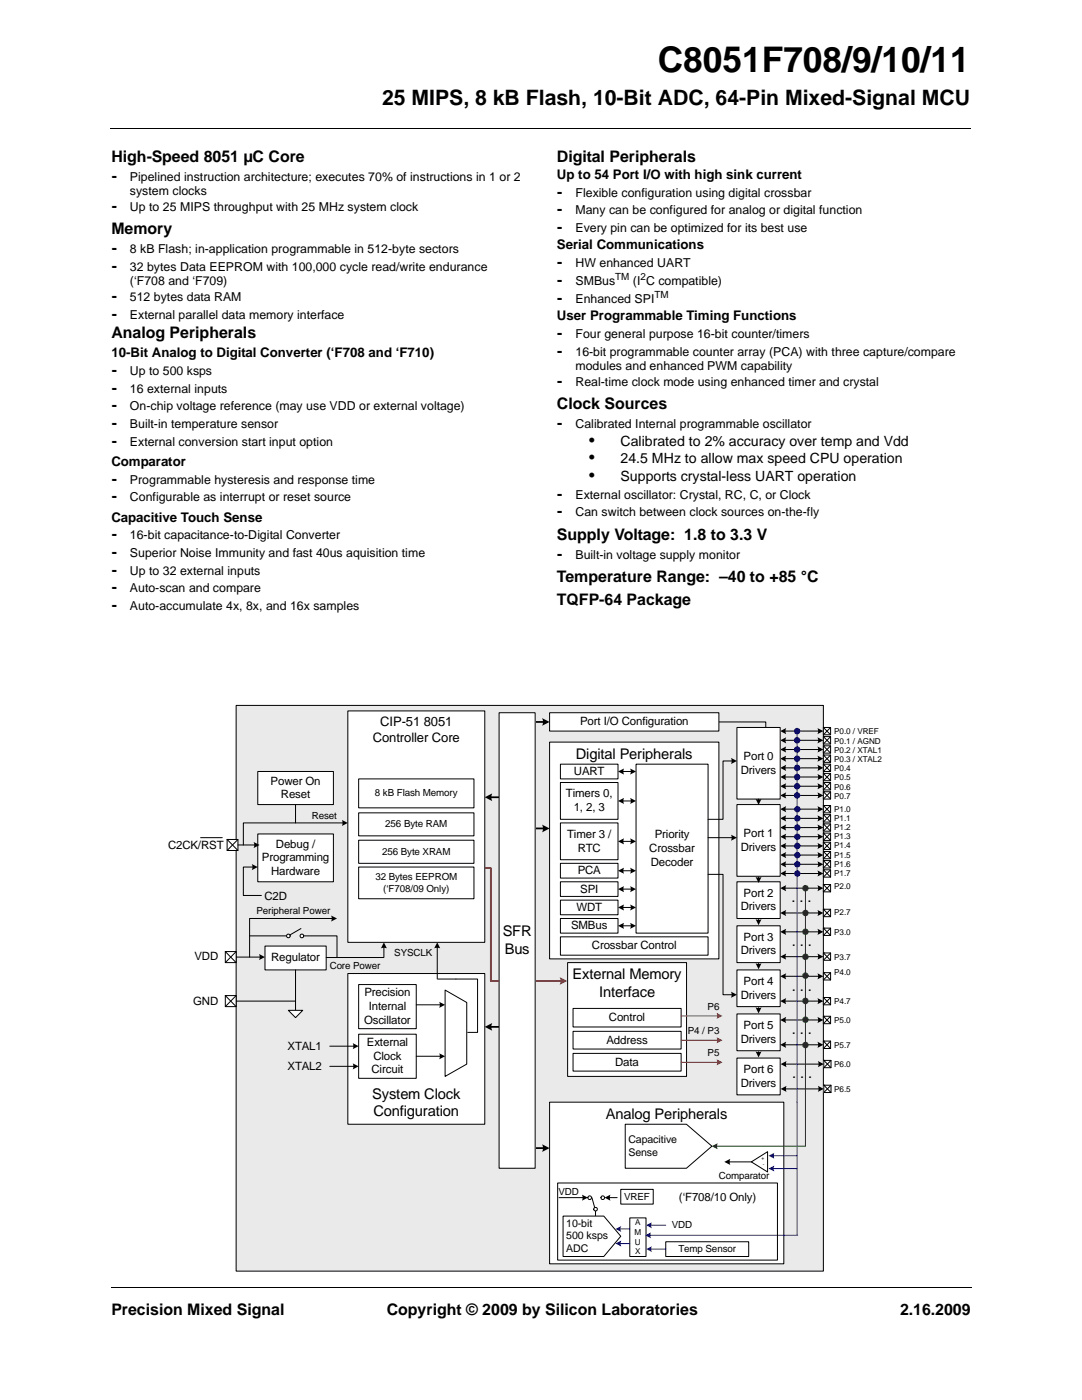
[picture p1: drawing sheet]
<svg xmlns="http://www.w3.org/2000/svg" width="216mm" height="279mm" viewBox="0 0 216 279" stroke-linecap="round" stroke-linejoin="round" font-family="sans-serif">
<path d="M22.1 25.7h171.7M22.1 256.9h171.7" fill="none" stroke="#000" stroke-width=".2"/>
<g fill="#fff">
<path d="M22.2 135.3h171.5v119.7h-171.5z"/>
<path d="M22.5 12.1h27.8v13.3h-27.8z"/>
<path d="M22.3 139.1h171.3v115.9h-171.3z"/>
<path d="M31.6 140.4h153.2v113.7h-153.2z"/>
</g>
<path d="M47.1 140.8h117.2v112.9h-117.2z" fill="#eaeaea"/>
<path d="M47.1 140.8h117.2v112.9h-117.2z" fill="none" stroke="#000" stroke-width=".2"/>
<path d="M69.4 194.3h27.3v30.1h-27.3z" fill="#fff"/>
<path d="M69.4 194.3h27.3v30.1h-27.3z" fill="none" stroke="#000" stroke-width=".2"/>
<path d="M51.4 166.4h15.1v9.6h-15.1z" fill="#fff"/>
<path d="M51.4 166.4h15.1v9.6h-15.1z" fill="none" stroke="#000" stroke-width=".2"/>
<path d="M109.7 148.1h33.7v43.3h-33.7z" fill="#fff"/>
<path d="M109.7 148.1h33.7v43.3h-33.7z" fill="none" stroke="#000" stroke-width=".2"/>
<path d="M111.8 152.5h11.5v2.9h-11.5z" fill="#fff"/>
<path d="M111.8 152.5h11.5v2.9h-11.5z" fill="none" stroke="#000" stroke-width=".2"/>
<path d="M111.8 156.2h11.5v7.3h-11.5z" fill="#fff"/>
<path d="M111.8 156.2h11.5v7.3h-11.5z" fill="none" stroke="#000" stroke-width=".2"/>
<path d="M111.8 183.3h11.5v2.9h-11.5z" fill="#fff"/>
<path d="M111.8 183.3h11.5v2.9h-11.5z" fill="none" stroke="#000" stroke-width=".2"/>
<path d="M126.9 152.5h14.4v33.7h-14.4z" fill="#fff"/>
<path d="M126.9 152.5h14.4v33.7h-14.4z" fill="none" stroke="#000" stroke-width=".2"/>
<path d="M111.8 187h29.5v3.6h-29.5z" fill="#fff"/>
<path d="M124.2 154h1.8M124.2 159.9h1.8M143.4 144.1h9.4v7.1M111.8 187h29.5v3.6h-29.5zM124.2 181.1h1.8M124.2 184.8h1.8" fill="none" stroke="#000" stroke-width=".2"/>
<g fill="#000">
<path d="M123.3 154l1.2-.6-.1 .4 .1 .8z" fill-rule="evenodd"/>
<path d="M123.3 159.9l1.2-.7-.1 .8 .1 .4z" fill-rule="evenodd"/>
<path d="M125.7 153.4l1.2 .6-1.2 .6 .2-.8z" fill-rule="evenodd"/>
<path d="M125.7 159.2l1.2 .7-1.2 .5 .2-.4z" fill-rule="evenodd"/>
<path d="M152.2 150.9l.8 .2 .4-.2-.6 1.2z" fill-rule="evenodd"/>
<path d="M123.3 181.1l1.2-.6-.1 .5 .1 .7z" fill-rule="evenodd"/>
<path d="M123.3 184.8l1.2-.6-.1 .4 .1 .8z" fill-rule="evenodd"/>
<path d="M125.7 180.5l1.2 .6-1.2 .6 .2-.7z" fill-rule="evenodd"/>
<path d="M125.7 184.2l1.2 .6-1.2 .6 .2-.8z" fill-rule="evenodd"/>
</g>
<path d="M109.7 142.2h33.7v3.7h-33.7z" fill="#fff"/>
<path d="M109.7 142.2h33.7v3.7h-33.7z" fill="none" stroke="#000" stroke-width=".2"/>
<path d="M97.9 159.1h1.6M106.8 144.1h1.7M106.8 165.3h1.7M106.8 229.1h1.7" fill="none" stroke="#000" stroke-width=".35"/>
<g fill="#000">
<path d="M96.7 159.1l1.5-.8-.2 .8 .2 .8z" fill-rule="evenodd"/>
<path d="M108.2 143.3l1.5 .8-1.5 .7 .1-.7z" fill-rule="evenodd"/>
<path d="M108.2 164.6l1.5 .7-1.5 .8 .1-.8z" fill-rule="evenodd"/>
<path d="M108.2 228.4l1.5 .7-1.5 .8 .1-.8z" fill-rule="evenodd"/>
</g>
<path d="M71.6 206.4h11.5v8.8h-11.5z" fill="#fff"/>
<path d="M71.6 206.4h11.5v8.8h-11.5z" fill="none" stroke="#000" stroke-width=".2"/>
<path d="M71.6 196.5h11.5v8.8h-11.5z" fill="#fff"/>
<path d="M71.6 196.5h11.5v8.8h-11.5z" fill="none" stroke="#000" stroke-width=".2"/>
<path d="M88.8 197.6l4.3 2.5v12.3l-4.3 2.4z" fill-rule="evenodd" fill="#fff"/>
<path d="M88.8 197.6l4.3 2.5v12.3l-4.3 2.4zM65.8 212.8h4.9M83.1 210.8h4.8" fill="none" stroke="#000" stroke-width=".2"/>
<g fill="#000">
<path d="M70.4 212.2l1.2 .6-1.2 .6 .1-.4z" fill-rule="evenodd"/>
<path d="M87.6 210.2l1.2 .6-1.2 .6 .2-.4z" fill-rule="evenodd"/>
<path d="M96.7 204.9l1.5-.7-.2 .7 .2 .8z" fill-rule="evenodd"/>
</g>
<path d="M97.9 204.9h1.6" fill="none" stroke="#000" stroke-width=".35"/>
<path d="M51.4 154h15.1v6.6h-15.1z" fill="#fff"/>
<path d="M51.4 154h15.1v6.6h-15.1zM50.5 173h-1.9v5.7h3.6M59 160.6v3.6M68.5 164.2h-19.9v4.4" fill="none" stroke="#000" stroke-width=".2"/>
<g fill="#000">
<path d="M50.2 172.4l1.2 .6-1.2 .7 .2-.5z" fill-rule="evenodd"/>
<path d="M68.2 163.6l1.2 .6-1.2 .6 .2-.7z" fill-rule="evenodd"/>
</g>
<path d="M45.3 167.5h2.2v2.2h-2.2z" fill="#fff"/>
<path d="M45.3 167.5h2.2v2.2h-2.2zM45.3 167.5h.1M45.3 167.5l2.2 2.2M47.5 167.5l-2.2 2.2M47.5 168.6h3.4M87.2 189v6.4M91 195.4h4.3v10.6h-2M65.8 208.8h4.9M83.1 200.5h4.8" fill="none" stroke="#000" stroke-width=".2"/>
<g fill="#000">
<path d="M50.6 168l1.2 .6-1.2 .6 .1-.4z" fill-rule="evenodd"/>
<path d="M87.2 188.1l.6 1.2-.7-.2-.5 .2z" fill-rule="evenodd"/>
<path d="M70.4 208.2l1.2 .6-1.2 .6 .1-.4z" fill-rule="evenodd"/>
<path d="M87.6 199.9l1.2 .6-1.2 .6 .2-.7z" fill-rule="evenodd"/>
</g>
<path d="M52.9 188.8h12.2v4.8h-12.2z" fill="#fff"/>
<path d="M47.1 199.8h11.9v1.8M52.9 188.8h12.2v4.8h-12.2z" fill="none" stroke="#000" stroke-width=".2"/>
<path d="M57.5 201.6h2.9l-1.4 1.5z" fill="#fff"/>
<path d="M47.1 191h4.9M57.5 201.6h2.9l-1.4 1.5z" fill="none" stroke="#000" stroke-width=".2"/>
<path d="M51.7 190.4l1.2 .6-1.2 .6 .1-.4z" fill-rule="evenodd" fill="#000"/>
<path d="M45 189.9h2.1v2.2h-2.1z" fill="#fff"/>
<path d="M45 189.9h2.1v2.2h-2.1zM45 189.9h.1M45 189.9l2.1 2.2M47.1 189.9l-2.1 2.2" fill="none" stroke="#000" stroke-width=".2"/>
<path d="M45 198.7h2.1v2.2h-2.1z" fill="#fff"/>
<path d="M45 198.7h2.1v2.2h-2.1zM45 198.7h.1M45 198.7l2.1 2.2M47.1 198.7l-2.1 2.2M60 185.3l-2.5 1.5h-7.7M66.3 183.3h-16.5v7.7" fill="none" stroke="#000" stroke-width=".2"/>
<path d="M66.1 182.7l1.1 .6-1.1 .6 .1-.7z" fill-rule="evenodd" fill="#000"/>
<circle cx="57.5" cy="186.8" r=".36" fill="#fff"/>
<g fill="none" stroke="#000" stroke-width=".2">
<path d="M60.3 186.8h6.9v4.3h-2.1"/>
<circle cx="57.5" cy="186.8" r=".36"/>
</g>
<circle cx="60.2" cy="186.8" r=".36" fill="#fff"/>
<g fill="none" stroke="#000" stroke-width=".2">
<path d="M59 193.6v6.2M76.6 189v2.1h-9.4M87.4 195.4h3.6"/>
<circle cx="60.2" cy="186.8" r=".36"/>
</g>
<path d="M76.6 188.1l.6 1.2-.7-.2-.5 .2z" fill-rule="evenodd" fill="#000"/>
<path d="M109.7 220h46.7v32.2h-46.7z" fill="#fff"/>
<path d="M109.7 220h46.7v32.2h-46.7z" fill="none" stroke="#000" stroke-width=".2"/>
<path d="M112.4 242.7h8.1l3.4 4-3.4 4.1h-8.1z" fill-rule="evenodd" fill="#fff"/>
<path d="M112.4 242.7h8.1l3.4 4-3.4 4.1h-8.1z" fill="none" stroke="#000" stroke-width=".2"/>
<path d="M125.7 243.1h3.2v7.7h-3.2z" fill="#fff"/>
<path d="M125.7 243.1h3.2v7.7h-3.2z" fill="none" stroke="#000" stroke-width=".2"/>
<path d="M132.8 247.8h16.6v3h-16.6z" fill="#fff"/>
<path d="M132.8 247.8h16.6v3h-16.6z" fill="none" stroke="#000" stroke-width=".2"/>
<path d="M141.3 233.2h14.4v3.3h-14.4z" fill="#fff"/>
<path d="M149.9 231.9l3.3-2.1v4.1z" fill="#fff"/>
<path d="M149.9 231.9l3.3-2.1v4.1z" fill="none" stroke="#000" stroke-width=".2"/>
<path d="M129.8 249.3h3" fill="none" stroke="#00f" stroke-width=".2"/>
<path d="M128.9 249.3l1.2-.6-.1 .7 .1 .5z" fill-rule="evenodd" fill="#00f"/>
<path d="M118.1 239l.7 2.6v1M121.5 239h1.6" fill="none" stroke="#000" stroke-width=".2"/>
<path d="M120.6 239l1.2-.6-.1 .8 .1 .4z" fill-rule="evenodd" fill="#000"/>
<circle cx="117.7" cy="239" r=".36" fill="#fff"/>
<circle cx="117.7" cy="239" r=".36" fill="none" stroke="#000" stroke-width=".2"/>
<circle cx="120.3" cy="239" r=".37" fill="#fff"/>
<circle cx="120.3" cy="239" r=".37" fill="none" stroke="#000" stroke-width=".2"/>
<circle cx="118.8" cy="241.3" r=".36" fill="#fff"/>
<g fill="none" stroke="#000" stroke-width=".2">
<path d="M111.5 239h4.9M145.4 231.9h4.5"/>
<circle cx="118.8" cy="241.3" r=".36"/>
</g>
<g fill="#000">
<path d="M116.1 238.4l1.2 .6-1.2 .6 .1-.4z" fill-rule="evenodd"/>
<path d="M144.5 231.9l1.2-.6-.1 .4 .1 .8z" fill-rule="evenodd"/>
</g>
<path d="M123.7 248.2h2" fill="none" stroke="#00f" stroke-width=".2"/>
<path d="M122.8 248.2l1.2-.6-.2 .4 .2 .8z" fill-rule="evenodd" fill="#00f"/>
<path d="M123.7 245.3h2" fill="none" stroke="#00f" stroke-width=".2"/>
<path d="M122.8 245.3l1.2-.6-.2 .4 .2 .8z" fill-rule="evenodd" fill="#00f"/>
<path d="M129.8 244.5h3" fill="none" stroke="#00f" stroke-width=".2"/>
<path d="M128.9 244.5l1.2-.6-.1 .8 .1 .4z" fill-rule="evenodd" fill="#00f"/>
<path d="M123.9 237.4h6.4v2.9h-6.4z" fill="#fff"/>
<path d="M123.9 237.4h6.4v2.9h-6.4z" fill="none" stroke="#000" stroke-width=".2"/>
<path d="M154.2 230.7h4.8" fill="none" stroke="#00f" stroke-width=".2"/>
<path d="M153.3 230.7l1.2-.6-.1 .4 .1 .8z" fill-rule="evenodd" fill="#00f"/>
<path d="M154.2 233.2h4.8" fill="none" stroke="#00f" stroke-width=".2"/>
<path d="M153.3 233.2l1.2-.6-.1 .8 .1 .4z" fill-rule="evenodd" fill="#00f"/>
<path d="M129.6 246.5h29.6" fill="none" stroke="#00f" stroke-width=".2"/>
<path d="M128.7 246.5l1.2-.6-.1 .5 .1 .7z" fill-rule="evenodd" fill="#00f"/>
<path d="M96.8 173.2h1.1v22.6h14.1" fill="none" stroke="#f00" stroke-width=".35"/>
<path d="M111.7 195l1.5 .8-1.5 .7 .2-.7z" fill-rule="evenodd" fill="#f00"/>
<path d="M113.3 192.1h23.7v22.7h-23.7z" fill="#fff"/>
<path d="M113.3 192.1h23.7v22.7h-23.7z" fill="none" stroke="#000" stroke-width=".2"/>
<path d="M114.3 201.3h21.6v3.7h-21.6z" fill="#fff"/>
<path d="M114.3 201.3h21.6v3.7h-21.6z" fill="none" stroke="#000" stroke-width=".2"/>
<path d="M114.3 205.8h21.6v3.6h-21.6z" fill="#fff"/>
<path d="M114.3 205.8h21.6v3.6h-21.6z" fill="none" stroke="#000" stroke-width=".2"/>
<path d="M114.3 210.2h21.6v3.6h-21.6z" fill="#fff"/>
<path d="M114.3 210.2h21.6v3.6h-21.6z" fill="none" stroke="#000" stroke-width=".2"/>
<path d="M135.9 202.8h7.4" fill="none" stroke="#f00" stroke-width=".2"/>
<path d="M143 202.1l1.2 .7-1.2 .5 .1-.7z" fill-rule="evenodd" fill="#f00"/>
<path d="M135.9 207.6h7.4" fill="none" stroke="#f00" stroke-width=".2"/>
<path d="M143 207l1.2 .6-1.2 .6 .1-.4z" fill-rule="evenodd" fill="#f00"/>
<path d="M135.9 212h7.4" fill="none" stroke="#f00" stroke-width=".2"/>
<path d="M143 211.4l1.2 .6-1.2 .6 .1-.7z" fill-rule="evenodd" fill="#f00"/>
<path d="M99.6 142.2h7.2v91h-7.2z" fill="#fff"/>
<path d="M99.6 142.2h7.2v91h-7.2z" fill="none" stroke="#000" stroke-width=".2"/>
<path d="M111.8 172.3h11.5v2.9h-11.5z" fill="#fff"/>
<path d="M111.8 172.3h11.5v2.9h-11.5z" fill="none" stroke="#000" stroke-width=".2"/>
<path d="M111.8 179.6h11.5v3h-11.5z" fill="#fff"/>
<path d="M111.8 179.6h11.5v3h-11.5z" fill="none" stroke="#000" stroke-width=".2"/>
<path d="M111.8 176h11.5v2.9h-11.5z" fill="#fff"/>
<path d="M111.8 176h11.5v2.9h-11.5z" fill="none" stroke="#000" stroke-width=".2"/>
<path d="M111.8 164.2h11.5v7.4h-11.5z" fill="#fff"/>
<path d="M111.8 164.2h11.5v7.4h-11.5zM124.2 177.4h1.8M124.2 173.8h1.8M124.2 167.9h1.8" fill="none" stroke="#000" stroke-width=".2"/>
<g fill="#000">
<path d="M123.3 177.4l1.2-.6-.1 .5 .1 .8z" fill-rule="evenodd"/>
<path d="M123.3 173.8l1.2-.6-.1 .4 .1 .8z" fill-rule="evenodd"/>
<path d="M123.3 167.9l1.2-.6-.1 .8 .1 .4z" fill-rule="evenodd"/>
<path d="M125.7 176.8l1.2 .6-1.2 .7 .2-.8z" fill-rule="evenodd"/>
<path d="M125.7 173.2l1.2 .6-1.2 .6 .2-.8z" fill-rule="evenodd"/>
<path d="M125.7 167.3l1.2 .6-1.2 .6 .2-.4z" fill-rule="evenodd"/>
</g>
<path d="M164.3 145.2h1.4v1.4h-1.4z" fill="#fff"/>
<path d="M164.3 145.2h1.4v1.4h-1.4zM164.3 145.2h.1M164.3 145.2l1.4 1.4M165.7 145.2l-1.4 1.4" fill="none" stroke="#000" stroke-width=".2"/>
<path d="M164.3 147h1.4v1.5h-1.4z" fill="#fff"/>
<path d="M164.3 147h1.4v1.5h-1.4zM164.3 147h.1M164.3 147l1.4 1.5M165.7 147l-1.4 1.5" fill="none" stroke="#000" stroke-width=".2"/>
<path d="M164.3 148.8h1.4v1.5h-1.4z" fill="#fff"/>
<path d="M164.3 148.8h1.4v1.5h-1.4zM164.3 148.8h.1M164.3 148.8l1.4 1.5M165.7 148.8l-1.4 1.5" fill="none" stroke="#000" stroke-width=".2"/>
<path d="M164.3 150.7h1.4v1.4h-1.4z" fill="#fff"/>
<path d="M164.3 150.7h1.4v1.4h-1.4zM164.3 150.7h.1M164.3 150.7l1.4 1.4M165.7 150.7l-1.4 1.4" fill="none" stroke="#000" stroke-width=".2"/>
<path d="M164.3 152.5h1.4v1.5h-1.4z" fill="#fff"/>
<path d="M164.3 152.5h1.4v1.5h-1.4zM164.3 152.5h.1M164.3 152.5l1.4 1.5M165.7 152.5l-1.4 1.5" fill="none" stroke="#000" stroke-width=".2"/>
<path d="M164.3 154.3h1.4v1.5h-1.4z" fill="#fff"/>
<path d="M164.3 154.3h1.4v1.5h-1.4zM164.3 154.3h.1M164.3 154.3l1.4 1.5M165.7 154.3l-1.4 1.5" fill="none" stroke="#000" stroke-width=".2"/>
<path d="M164.3 156.2h1.4v1.4h-1.4z" fill="#fff"/>
<path d="M164.3 156.2h1.4v1.4h-1.4zM164.3 156.2h.1M164.3 156.2l1.4 1.4M165.7 156.2l-1.4 1.4" fill="none" stroke="#000" stroke-width=".2"/>
<path d="M164.3 158h1.4v1.5h-1.4z" fill="#fff"/>
<path d="M164.3 158h1.4v1.5h-1.4zM164.3 158h.1M164.3 158l1.4 1.5M165.7 158l-1.4 1.5" fill="none" stroke="#000" stroke-width=".2"/>
<path d="M164.3 160.8h1.4v1.4h-1.4z" fill="#fff"/>
<path d="M164.3 160.8h1.4v1.4h-1.4zM164.3 160.8h.1M164.3 160.8l1.4 1.4M165.7 160.8l-1.4 1.4" fill="none" stroke="#000" stroke-width=".2"/>
<path d="M164.3 162.6h1.4v1.5h-1.4z" fill="#fff"/>
<path d="M164.3 162.6h1.4v1.5h-1.4zM164.3 162.6h.1M164.3 162.6l1.4 1.5M165.7 162.6l-1.4 1.5" fill="none" stroke="#000" stroke-width=".2"/>
<path d="M164.3 164.4h1.4v1.5h-1.4z" fill="#fff"/>
<path d="M164.3 164.4h1.4v1.5h-1.4zM164.3 164.4h.1M164.3 164.4l1.4 1.5M165.7 164.4l-1.4 1.5" fill="none" stroke="#000" stroke-width=".2"/>
<path d="M164.3 166.3h1.4v1.4h-1.4z" fill="#fff"/>
<path d="M164.3 166.3h1.4v1.4h-1.4zM164.3 166.3h.1M164.3 166.3l1.4 1.4M165.7 166.3l-1.4 1.4" fill="none" stroke="#000" stroke-width=".2"/>
<path d="M164.3 168.1h1.4v1.4h-1.4z" fill="#fff"/>
<path d="M164.3 168.1h1.4v1.4h-1.4zM164.3 168.1h.1M164.3 168.1l1.4 1.4M165.7 168.1l-1.4 1.4" fill="none" stroke="#000" stroke-width=".2"/>
<path d="M164.3 169.9h1.4v1.5h-1.4z" fill="#fff"/>
<path d="M164.3 169.9h1.4v1.5h-1.4zM164.3 169.9h.1M164.3 169.9l1.4 1.5M165.7 169.9l-1.4 1.5" fill="none" stroke="#000" stroke-width=".2"/>
<path d="M164.3 171.7h1.4v1.5h-1.4z" fill="#fff"/>
<path d="M164.3 171.7h1.4v1.5h-1.4zM164.3 171.7h.1M164.3 171.7l1.4 1.5M165.7 171.7l-1.4 1.5" fill="none" stroke="#000" stroke-width=".2"/>
<path d="M164.3 173.6h1.4v1.4h-1.4z" fill="#fff"/>
<g fill="none" stroke="#000" stroke-width=".2">
<path d="M156.6 145.9h6.8M156.6 147.7h6.8M156.6 149.6h6.8M156.6 151.4h6.8M156.6 153.2h6.8M156.6 155.1h6.8M156.6 156.9h6.8M156.6 158.8h6.8M156.6 161.5h6.8M156.6 163.3h6.8M156.6 165.2h6.8M156.6 167h6.8"/>
<path d="M156.6 168.8h6.8M156.6 170.6h6.8M156.6 172.5h6.8M156.6 174.3h6.8M164.3 173.6h1.4v1.4h-1.4zM164.3 173.6h.1M164.3 173.6l1.4 1.4M165.7 173.6l-1.4 1.4"/>
</g>
<g fill="#000">
<path d="M155.7 145.9l1.2-.6-.2 .5 .2 .7z" fill-rule="evenodd"/>
<path d="M155.7 147.7l1.2-.5-.2 .4 .2 .8z" fill-rule="evenodd"/>
<path d="M155.7 149.6l1.2-.6-.2 .4 .2 .8z" fill-rule="evenodd"/>
<path d="M155.7 151.4l1.2-.6-.2 .5 .2 .7z" fill-rule="evenodd"/>
<path d="M155.7 153.2l1.2-.6-.2 .5 .2 .8z" fill-rule="evenodd"/>
<path d="M155.7 155.1l1.2-.6-.2 .4 .2 .8z" fill-rule="evenodd"/>
<path d="M155.7 156.9l1.2-.6-.2 .5 .2 .7z" fill-rule="evenodd"/>
<path d="M155.7 158.8l1.2-.7-.2 .5 .2 .7z" fill-rule="evenodd"/>
<path d="M163.1 145.3l1.2 .6-1.2 .6 .2-.7z" fill-rule="evenodd"/>
<path d="M163.1 147.2l1.2 .5-1.2 .7 .2-.8z" fill-rule="evenodd"/>
<path d="M163.1 149l1.2 .6-1.2 .6 .2-.5z" fill-rule="evenodd"/>
<path d="M163.1 150.8l1.2 .6-1.2 .6 .2-.7z" fill-rule="evenodd"/>
<path d="M163.1 152.6l1.2 .6-1.2 .7 .2-.5z" fill-rule="evenodd"/>
<path d="M163.1 154.5l1.2 .6-1.2 .6 .2-.8z" fill-rule="evenodd"/>
<path d="M163.1 156.3l1.2 .6-1.2 .6 .2-.7z" fill-rule="evenodd"/>
<path d="M163.1 158.1l1.2 .7-1.2 .5 .2-.4z" fill-rule="evenodd"/>
<path d="M155.7 161.5l1.2-.6-.2 .5 .2 .7z" fill-rule="evenodd"/>
<path d="M155.7 163.3l1.2-.6-.2 .5 .2 .7z" fill-rule="evenodd"/>
<path d="M155.7 165.2l1.2-.7-.2 .5 .2 .8z" fill-rule="evenodd"/>
<path d="M155.7 167l1.2-.6-.2 .4 .2 .8z" fill-rule="evenodd"/>
<path d="M155.7 168.8l1.2-.6-.2 .5 .2 .7z" fill-rule="evenodd"/>
<path d="M155.7 170.6l1.2-.5-.2 .4 .2 .8z" fill-rule="evenodd"/>
<path d="M155.7 172.5l1.2-.6-.2 .4 .2 .8z" fill-rule="evenodd"/>
<path d="M155.7 174.3l1.2-.6-.2 .5 .2 .7z" fill-rule="evenodd"/>
<path d="M163.1 160.9l1.2 .6-1.2 .6 .2-.5z" fill-rule="evenodd"/>
<path d="M163.1 162.7l1.2 .6-1.2 .6 .2-.7z" fill-rule="evenodd"/>
<path d="M163.1 164.5l1.2 .7-1.2 .6 .2-.5z" fill-rule="evenodd"/>
<path d="M163.1 166.4l1.2 .6-1.2 .6 .2-.7z" fill-rule="evenodd"/>
<path d="M163.1 168.2l1.2 .6-1.2 .6 .2-.4z" fill-rule="evenodd"/>
<path d="M163.1 170.1l1.2 .5-1.2 .7 .2-.8z" fill-rule="evenodd"/>
<path d="M163.1 171.9l1.2 .6-1.2 .6 .2-.7z" fill-rule="evenodd"/>
<path d="M163.1 173.7l1.2 .6-1.2 .6 .2-.4z" fill-rule="evenodd"/>
</g>
<path d="M147 145.2h8.7v14.3h-8.7z" fill="#fff"/>
<path d="M147 145.2h8.7v14.3h-8.7z" fill="none" stroke="#000" stroke-width=".2"/>
<path d="M147 160.6h8.7v14.3h-8.7z" fill="#fff"/>
<path d="M147 160.6h8.7v14.3h-8.7z" fill="none" stroke="#000" stroke-width=".2"/>
<path d="M147 176h8.7v7.3h-8.7z" fill="#fff"/>
<path d="M146.2 151.9h-1.9v11.6h-3M151.4 159.5v.2M141.3 174.5h3v24h1.9M141.3 167.2h4.9M147 176h8.7v7.3h-8.7z" fill="none" stroke="#000" stroke-width=".2"/>
<g fill="#000">
<path d="M145.9 151.3l1.1 .6-1.1 .6 .1-.5z" fill-rule="evenodd"/>
<path d="M145.9 166.6l1.1 .6-1.1 .6 .1-.8z" fill-rule="evenodd"/>
<path d="M150.8 159.4l.4 .2 .8-.2-.6 1.2z" fill-rule="evenodd"/>
<path d="M145.9 197.9l1.1 .6-1.1 .6 .1-.4z" fill-rule="evenodd"/>
</g>
<path d="M147 184.8h8.7v7.3h-8.7z" fill="#fff"/>
<path d="M147 184.8h8.7v7.3h-8.7z" fill="none" stroke="#000" stroke-width=".2"/>
<path d="M147 193.6h8.7v7.3h-8.7z" fill="#fff"/>
<path d="M147 193.6h8.7v7.3h-8.7z" fill="none" stroke="#000" stroke-width=".2"/>
<path d="M147 202.4h8.7v7.3h-8.7z" fill="#fff"/>
<path d="M147 202.4h8.7v7.3h-8.7z" fill="none" stroke="#000" stroke-width=".2"/>
<path d="M147 211.2h8.7v7.3h-8.7z" fill="#fff"/>
<path d="M147 211.2h8.7v7.3h-8.7z" fill="none" stroke="#000" stroke-width=".2"/>
<path d="M164.3 194.1h1.4v1.5h-1.4z" fill="#fff"/>
<path d="M164.3 194.1h1.4v1.5h-1.4zM164.3 194.1h.1M164.3 194.1l1.4 1.5M165.7 194.1l-1.4 1.5" fill="none" stroke="#000" stroke-width=".2"/>
<path d="M164.3 199.1h1.4v1.4h-1.4z" fill="#fff"/>
<path d="M156.6 194.8h6.8M156.6 199.8h6.8M164.3 199.1h1.4v1.4h-1.4zM164.3 199.1h.1M164.3 199.1l1.4 1.4M165.7 199.1l-1.4 1.4" fill="none" stroke="#000" stroke-width=".2"/>
<g fill="#000">
<path d="M155.7 194.8l1.2-.6-.2 .5 .2 .8z" fill-rule="evenodd"/>
<path d="M155.7 199.8l1.2-.6-.2 .4 .2 .8z" fill-rule="evenodd"/>
<path d="M163.1 194.2l1.2 .6-1.2 .7 .2-.5z" fill-rule="evenodd"/>
<path d="M163.1 199.2l1.2 .6-1.2 .6 .2-.7z" fill-rule="evenodd"/>
</g>
<path d="M164.3 176.5h1.4v1.5h-1.4z" fill="#fff"/>
<path d="M164.3 176.5h1.4v1.5h-1.4zM164.3 176.5h.1M164.3 176.5l1.4 1.5M165.7 176.5l-1.4 1.5" fill="none" stroke="#000" stroke-width=".2"/>
<path d="M164.3 181.5h1.4v1.4h-1.4z" fill="#fff"/>
<path d="M156.6 177.2h6.8M156.6 182.2h6.8M164.3 181.5h1.4v1.4h-1.4zM164.3 181.5h.1M164.3 181.5l1.4 1.4M165.7 181.5l-1.4 1.4" fill="none" stroke="#000" stroke-width=".2"/>
<g fill="#000">
<path d="M155.7 177.2l1.2-.5-.2 .4 .2 .8z" fill-rule="evenodd"/>
<path d="M163.1 176.7l1.2 .5-1.2 .7 .2-.8z" fill-rule="evenodd"/>
<path d="M155.7 182.2l1.2-.6-.2 .5 .2 .7z" fill-rule="evenodd"/>
<path d="M163.1 181.6l1.2 .6-1.2 .6 .2-.7z" fill-rule="evenodd"/>
</g>
<path d="M164.3 185.2h1.4v1.5h-1.4z" fill="#fff"/>
<path d="M164.3 185.2h1.4v1.5h-1.4zM164.3 185.2h.1M164.3 185.2l1.4 1.5M165.7 185.2l-1.4 1.5" fill="none" stroke="#000" stroke-width=".2"/>
<path d="M164.3 190.2h1.4v1.4h-1.4z" fill="#fff"/>
<path d="M156.6 186h6.8M156.6 190.9h6.8M164.3 190.2h1.4v1.4h-1.4zM164.3 190.2h.1M164.3 190.2l1.4 1.4M165.7 190.2l-1.4 1.4" fill="none" stroke="#000" stroke-width=".2"/>
<g fill="#000">
<path d="M155.7 186l1.2-.6-.2 .4 .2 .8z" fill-rule="evenodd"/>
<path d="M155.7 190.9l1.2-.6-.2 .5 .2 .7z" fill-rule="evenodd"/>
<path d="M163.1 185.4l1.2 .6-1.2 .6 .2-.8z" fill-rule="evenodd"/>
<path d="M163.1 190.3l1.2 .6-1.2 .6 .2-.7z" fill-rule="evenodd"/>
</g>
<path d="M164.3 202.8h1.4v1.5h-1.4z" fill="#fff"/>
<path d="M164.3 202.8h1.4v1.5h-1.4zM164.3 202.8h.1M164.3 202.8l1.4 1.5M165.7 202.8l-1.4 1.5" fill="none" stroke="#000" stroke-width=".2"/>
<path d="M164.3 207.8h1.4v1.5h-1.4z" fill="#fff"/>
<path d="M156.6 203.6h6.8M156.6 208.5h6.8M164.3 207.8h1.4v1.5h-1.4zM164.3 207.8h.1M164.3 207.8l1.4 1.5M165.7 207.8l-1.4 1.5" fill="none" stroke="#000" stroke-width=".2"/>
<g fill="#000">
<path d="M155.7 203.6l1.2-.7-.2 .5 .2 .8z" fill-rule="evenodd"/>
<path d="M155.7 208.5l1.2-.6-.2 .4 .2 .8z" fill-rule="evenodd"/>
<path d="M163.1 202.9l1.2 .7-1.2 .6 .2-.5z" fill-rule="evenodd"/>
<path d="M163.1 207.9l1.2 .6-1.2 .6 .2-.7z" fill-rule="evenodd"/>
</g>
<path d="M164.4 211.6h1.4v1.5h-1.4z" fill="#fff"/>
<path d="M164.4 211.6h1.4v1.5h-1.4zM164.4 211.6h.1M164.4 211.6l1.4 1.5M165.8 211.6l-1.4 1.5" fill="none" stroke="#000" stroke-width=".2"/>
<path d="M164.4 216.6h1.4v1.4h-1.4z" fill="#fff"/>
<path d="M156.7 212.4h6.8M156.7 217.3h6.8M164.4 216.6h1.4v1.4h-1.4zM164.4 216.6h.1M164.4 216.6l1.4 1.4M165.8 216.6l-1.4 1.4" fill="none" stroke="#000" stroke-width=".2"/>
<g fill="#000">
<path d="M155.8 212.4l1.2-.6-.2 .4 .2 .8z" fill-rule="evenodd"/>
<path d="M155.8 217.3l1.2-.6-.2 .4 .2 .8z" fill-rule="evenodd"/>
<path d="M163.2 211.8l1.2 .6-1.2 .6 .1-.8z" fill-rule="evenodd"/>
<path d="M163.2 216.7l1.2 .6-1.2 .6 .1-.7z" fill-rule="evenodd"/>
</g>
<path d="M159 145.9v74.1" fill="none" stroke="#00f" stroke-width=".2"/>
<circle cx="159.1" cy="163.3" r=".55" fill="#00f"/>
<circle cx="159.1" cy="163.3" r=".55" fill="none" stroke="#00f" stroke-width=".2"/>
<circle cx="159.1" cy="165.2" r=".55" fill="#00f"/>
<circle cx="159.1" cy="165.2" r=".55" fill="none" stroke="#00f" stroke-width=".2"/>
<circle cx="159.1" cy="167" r=".54" fill="#00f"/>
<circle cx="159.1" cy="167" r=".54" fill="none" stroke="#00f" stroke-width=".2"/>
<circle cx="159.1" cy="168.8" r=".55" fill="#00f"/>
<circle cx="159.1" cy="168.8" r=".55" fill="none" stroke="#00f" stroke-width=".2"/>
<circle cx="159.1" cy="170.7" r=".55" fill="#00f"/>
<circle cx="159.1" cy="170.7" r=".55" fill="none" stroke="#00f" stroke-width=".2"/>
<circle cx="159.1" cy="172.5" r=".54" fill="#00f"/>
<circle cx="159.1" cy="172.5" r=".54" fill="none" stroke="#00f" stroke-width=".2"/>
<circle cx="159.1" cy="161.5" r=".55" fill="#00f"/>
<circle cx="159.1" cy="161.5" r=".55" fill="none" stroke="#00f" stroke-width=".2"/>
<circle cx="159.1" cy="174.3" r=".55" fill="#00f"/>
<circle cx="159.1" cy="174.3" r=".55" fill="none" stroke="#00f" stroke-width=".2"/>
<circle cx="159" cy="147.7" r=".55" fill="#00f"/>
<circle cx="159" cy="147.7" r=".55" fill="none" stroke="#00f" stroke-width=".2"/>
<circle cx="159" cy="149.6" r=".55" fill="#00f"/>
<circle cx="159" cy="149.6" r=".55" fill="none" stroke="#00f" stroke-width=".2"/>
<circle cx="159" cy="151.4" r=".55" fill="#00f"/>
<circle cx="159" cy="151.4" r=".55" fill="none" stroke="#00f" stroke-width=".2"/>
<circle cx="159.1" cy="153.3" r=".54" fill="#00f"/>
<circle cx="159.1" cy="153.3" r=".54" fill="none" stroke="#00f" stroke-width=".2"/>
<circle cx="159" cy="155.1" r=".55" fill="#00f"/>
<circle cx="159" cy="155.1" r=".55" fill="none" stroke="#00f" stroke-width=".2"/>
<circle cx="159" cy="156.9" r=".55" fill="#00f"/>
<circle cx="159" cy="156.9" r=".55" fill="none" stroke="#00f" stroke-width=".2"/>
<circle cx="159" cy="145.9" r=".55" fill="#00f"/>
<circle cx="159" cy="145.9" r=".55" fill="none" stroke="#00f" stroke-width=".2"/>
<circle cx="159" cy="158.7" r=".55" fill="#00f"/>
<circle cx="159" cy="158.7" r=".55" fill="none" stroke="#00f" stroke-width=".2"/>
<circle cx="160.7" cy="177.3" r=".54" fill="#008000"/>
<circle cx="160.7" cy="177.3" r=".54" fill="none" stroke="#008000" stroke-width=".2"/>
<circle cx="160.7" cy="182.2" r=".54" fill="#008000"/>
<g fill="none" stroke="#008000" stroke-width=".2">
<path d="M160.7 177.4v51.3"/>
<circle cx="160.7" cy="182.2" r=".54"/>
</g>
<circle cx="160.7" cy="186" r=".54" fill="#008000"/>
<circle cx="160.7" cy="186" r=".54" fill="none" stroke="#008000" stroke-width=".2"/>
<circle cx="160.7" cy="191" r=".54" fill="#008000"/>
<circle cx="160.7" cy="191" r=".54" fill="none" stroke="#008000" stroke-width=".2"/>
<circle cx="160.7" cy="194.7" r=".54" fill="#008000"/>
<circle cx="160.7" cy="194.7" r=".54" fill="none" stroke="#008000" stroke-width=".2"/>
<circle cx="160.7" cy="199.8" r=".54" fill="#008000"/>
<circle cx="160.7" cy="199.8" r=".54" fill="none" stroke="#008000" stroke-width=".2"/>
<circle cx="160.7" cy="203.5" r=".54" fill="#008000"/>
<circle cx="160.7" cy="203.5" r=".54" fill="none" stroke="#008000" stroke-width=".2"/>
<circle cx="160.7" cy="208.6" r=".54" fill="#008000"/>
<g fill="none" stroke="#008000" stroke-width=".2">
<path d="M142.9 228.7h17.8"/>
<circle cx="160.7" cy="208.6" r=".54"/>
</g>
<path d="M159 220v26.5" fill="none" stroke="#00f" stroke-width=".2"/>
<path d="M142 228.7l1.2-.5-.1 .7 .1 .5z" fill-rule="evenodd" fill="#008000"/>
<path d="M151.4 175v.3M151.4 183.5v.2M151.4 192.3v.2M151.4 201.1v.2M151.4 209.9v.2" fill="none" stroke="#000" stroke-width=".2"/>
<g fill="#000">
<path d="M150.8 175l.4 .1 .8-.1-.6 1.2z" fill-rule="evenodd"/>
<path d="M150.8 183.4l.4 .2 .8-.2-.6 1.2z" fill-rule="evenodd"/>
<path d="M150.8 192.2l.4 .2 .8-.2-.6 1.2z" fill-rule="evenodd"/>
<path d="M150.8 201l.4 .2 .8-.2-.6 1.2z" fill-rule="evenodd"/>
<path d="M150.8 209.8l.4 .2 .8-.2-.6 1.2z" fill-rule="evenodd"/>
</g>
<path d="M124.8 224.4h12.2l5 4.3-5 4.5h-12.2z" fill-rule="evenodd" fill="#fff"/>
<path d="M111.3 236.1h43.8v15.4h-43.8zM124.8 224.4h12.2l5 4.3-5 4.5h-12.2z" fill="none" stroke="#000" stroke-width=".2"/>
<path d="M69.4 141.9h27.3v46.2h-27.3z" fill="#fff"/>
<path d="M69.4 141.9h27.3v46.2h-27.3z" fill="none" stroke="#000" stroke-width=".2"/>
<path d="M71.6 162.2h23v4.6h-23z" fill="#fff"/>
<path d="M71.6 162.2h23v4.6h-23z" fill="none" stroke="#000" stroke-width=".2"/>
<path d="M71.6 167.7h23v4.6h-23z" fill="#fff"/>
<path d="M71.6 167.7h23v4.6h-23z" fill="none" stroke="#000" stroke-width=".2"/>
<path d="M71.6 155.4h23v5.8h-23z" fill="#fff"/>
<path d="M71.6 155.4h23v5.8h-23z" fill="none" stroke="#000" stroke-width=".2"/>
<path d="M71.6 173h23v6.4h-23z" fill="#fff"/>
<path d="M40 167.2h4.3M71.6 173h23v6.4h-23z" fill="none" stroke="#000" stroke-width=".2"/>
<text font-size="7" x="131.2" y="14.3">C8051F708/9/10/11</text>
<text font-size="4.2" x="76.2" y="20.9">25 MIPS, 8 kB Flash, 10-Bit ADC, 64-Pin Mixed-Signal MCU</text>
<g font-size="3.5">
<text x="22.2" y="36">-</text>
<text x="111.1" y="39.2">-</text>
<text x="22.2" y="42">-</text>
<text x="111.1" y="42.7">-</text>
<text x="111.1" y="46.3">-</text>
<text x="22.2" y="50.5">-</text>
<text x="111.1" y="53.3">-</text>
<text x="22.2" y="54">-</text>
<text x="111.1" y="56.9">-</text>
<text x="22.2" y="60">-</text>
<text x="22.2" y="63.6">-</text>
<text x="111.1" y="60.4">-</text>
<text x="111.1" y="67.4">-</text>
<text x="111.1" y="71">-</text>
<text x="22.2" y="74.8">-</text>
<text x="111.1" y="77">-</text>
<text x="22.2" y="78.4">-</text>
<text x="22.2" y="81.9">-</text>
<text x="22.2" y="85.4">-</text>
<text x="22.2" y="89">-</text>
<text x="111.1" y="85.4">-</text>
<text x="117.5" y="89">•</text>
<text x="117.5" y="92.5">•</text>
<text x="22.2" y="96.5">-</text>
<text x="22.2" y="100.1">-</text>
<text x="111.1" y="99.5">-</text>
<text x="117.5" y="96">•</text>
<text x="22.2" y="107.7">-</text>
<text x="111.1" y="103.1">-</text>
<text x="22.2" y="111.2">-</text>
<text x="111.1" y="111.5">-</text>
<text x="22.2" y="114.7">-</text>
<text x="22.2" y="118.2">-</text>
<text x="22.2" y="121.8">-</text>
</g>
<g font-size="3.2">
<text x="22.2" y="32.3">High-Speed 8051 µC Core</text>
<text x="111.1" y="32.3">Digital Peripherals</text>
<text x="22.2" y="46.7">Memory</text>
<text x="22.2" y="67.4">Analog Peripherals</text>
<text x="111.1" y="81.7">Clock Sources</text>
<text x="111.1" y="107.8">Supply Voltage: 1.8 to 3.3 V</text>
<text x="111.1" y="116.2">Temperature Range: –40 to +85 °C</text>
<text x="111.1" y="120.8">TQFP-64 Package</text>
<text x="22.2" y="262.5">Precision Mixed Signal</text>
<text x="77.2" y="262.5">Copyright © 2009 by Silicon Laboratories</text>
<text x="179.6" y="262.5">2.16.2009</text>
</g>
<g font-size="2.9">
<text x="114.9" y="151.4">Digital Peripherals</text>
<text x="157.9" y="180">. . .</text>
<text x="100.3" y="186.8">SFR</text>
<text x="100.7" y="190.3">Bus</text>
<text x="158" y="188.8">. . .</text>
<text x="114.3" y="195.4">External Memory</text>
<text x="158" y="197.7">. . .</text>
<text x="119.5" y="198.9">Interface</text>
<text x="158" y="206.4">. . .</text>
<text x="158.1" y="215.2">. . .</text>
<text x="74.3" y="219.3">System Clock</text>
<text x="74.5" y="222.8">Configuration</text>
<text x="120.9" y="223.2">Analog Peripherals</text>
</g>
<g font-size="2.8">
<text x="123.8" y="89">Calibrated to 2% accuracy over temp and Vdd</text>
<text x="123.8" y="92.5">24.5 MHz to allow max speed CPU operation</text>
<text x="123.8" y="96">Supports crystal-less UART operation</text>
</g>
<g font-size="2.6">
<text x="111.1" y="35.6">Up to 54 Port I/O with high sink current</text>
<text x="111.1" y="49.7">Serial Communications</text>
<text x="111.1" y="63.9">User Programmable Timing Functions</text>
<text x="22.2" y="71.3">10-Bit Analog to Digital Converter (‘F708 and ‘F710)</text>
<text x="22.2" y="93">Comparator</text>
<text x="22.2" y="104.1">Capacitive Touch Sense</text>
<text x="74.4" y="148">Controller Core</text>
<text x="75.9" y="144.9">CIP-51 8051</text>
</g>
<g font-size="2.5">
<text x="25.9" y="36">Pipelined instruction architecture; executes 70% of instructions in 1 or 2</text>
<text x="25.9" y="38.9">system clocks</text>
<text x="114.8" y="39.2">Flexible configuration using digital crossbar</text>
<text x="25.9" y="42">Up to 25 MIPS throughput with 25 MHz system clock</text>
<text x="114.8" y="42.7">Many can be configured for analog or digital function</text>
<text x="114.8" y="46.3">Every pin can be optimized for its best use</text>
<text x="25.9" y="50.5">8 kB Flash; in-application programmable in 512-byte sectors</text>
<text x="114.8" y="53.3">HW enhanced UART</text>
<text x="25.9" y="54">32 bytes Data EEPROM with 100,000 cycle read/write endurance</text>
<text x="25.9" y="56.9">(‘F708 and ‘F709)</text>
<text x="114.8" y="56.9">SMBus</text>
<text x="126.3" y="56.9">(I C compatible)</text>
<text x="25.9" y="60">512 bytes data RAM</text>
<text x="25.9" y="63.6">External parallel data memory interface</text>
<text x="114.8" y="60.4">Enhanced SPI</text>
<text x="114.8" y="67.4">Four general purpose 16-bit counter/timers</text>
<text x="114.8" y="71">16-bit programmable counter array (PCA) with three capture/compare</text>
<text x="25.9" y="74.8">Up to 500 ksps</text>
<text x="114.8" y="73.8">modules and enhanced PWM capability</text>
<text x="114.8" y="77">Real-time clock mode using enhanced timer and crystal</text>
<text x="25.9" y="78.4">16 external inputs</text>
<text x="25.9" y="81.9">On-chip voltage reference (may use VDD or external voltage)</text>
<text x="25.9" y="85.4">Built-in temperature sensor</text>
<text x="25.9" y="89">External conversion start input option</text>
<text x="114.8" y="85.4">Calibrated Internal programmable oscillator</text>
<text x="25.9" y="96.5">Programmable hysteresis and response time</text>
<text x="25.9" y="100.1">Configurable as interrupt or reset source</text>
<text x="114.8" y="99.5">External oscillator: Crystal, RC, C, or Clock</text>
<text x="25.9" y="107.7">16-bit capacitance-to-Digital Converter</text>
<text x="114.8" y="103.1">Can switch between clock sources on-the-fly</text>
<text x="25.9" y="111.2">Superior Noise Immunity and fast 40us aquisition time</text>
<text x="114.8" y="111.5">Built-in voltage supply monitor</text>
<text x="25.9" y="114.7">Up to 32 external inputs</text>
<text x="25.9" y="118.2">Auto-scan and compare</text>
<text x="25.9" y="121.8">Auto-accumulate 4x, 8x, and 16x samples</text>
</g>
<g font-size="2.3">
<text x="115.7" y="144.8">Port I/O Configuration</text>
<text x="114.5" y="154.7">UART</text>
<text x="147.8" y="154.4">Drivers</text>
<text x="148.4" y="151.6">Port 0</text>
<text x="54" y="156.6">Power On</text>
<text x="56" y="159.3">Reset</text>
<text x="112.9" y="159.2">Timers 0,</text>
<text x="114.5" y="161.9">1, 2, 3</text>
<text x="113.2" y="167.2">Timer 3 /</text>
<text x="130.6" y="167.3">Priority</text>
<text x="148.4" y="167">Port 1</text>
<text x="33.5" y="169.5">C2CK/RST</text>
<text x="52.3" y="171.9">Programming</text>
<text x="55.1" y="169.1">Debug /</text>
<text x="115.3" y="170">RTC</text>
<text x="129.6" y="170.1">Crossbar</text>
<text x="129.9" y="172.8">Decoder</text>
<text x="147.8" y="169.8">Drivers</text>
<text x="52.8" y="179.6">C2D</text>
<text x="54.1" y="174.6">Hardware</text>
<text x="115.3" y="174.5">PCA</text>
<text x="115.8" y="178.1">SPI</text>
<text x="148.4" y="178.9">Port 2</text>
<text x="114" y="185.5">SMBus</text>
<text x="115" y="181.8">WDT</text>
<text x="147.8" y="181.7">Drivers</text>
<text x="38.8" y="191.7">VDD</text>
<text x="54.1" y="191.9">Regulator</text>
<text x="118.1" y="189.5">Crossbar Control</text>
<text x="147.8" y="190.5">Drivers</text>
<text x="148.4" y="187.7">Port 3</text>
<text x="148.4" y="196.6">Port 4</text>
<text x="38.5" y="200.5">GND</text>
<text x="72.7" y="198.8">Precision</text>
<text x="73.6" y="201.6">Internal</text>
<text x="121.5" y="203.8">Control</text>
<text x="147.8" y="199.3">Drivers</text>
<text x="57.4" y="209.5">XTAL1</text>
<text x="72.6" y="204.3">Oscillator</text>
<text x="73.2" y="208.7">External</text>
<text x="121" y="208.3">Address</text>
<text x="147.8" y="208.1">Drivers</text>
<text x="148.4" y="205.3">Port 5</text>
<text x="57.4" y="213.5">XTAL2</text>
<text x="74.1" y="214.2">Circuit</text>
<text x="74.5" y="211.5">Clock</text>
<text x="122.8" y="212.7">Data</text>
<text x="148.4" y="214.1">Port 6</text>
<text x="147.8" y="216.9">Drivers</text>
<text x="135.5" y="239.7">(‘F708/10 Only)</text>
</g>
<g font-size="2.1">
<text x="125.4" y="228.1">Capacitive</text>
<text x="125.4" y="230.7">Sense</text>
<text x="113" y="244.8">10-bit</text>
<text x="113" y="247.4">500 ksps</text>
<text x="113" y="249.9">ADC</text>
</g>
<g font-size="2">
<text x="122.8" y="55.9">TM</text>
<text x="127.8" y="55.9">2</text>
<text x="130.6" y="59.4">TM</text>
<text x="74.8" y="158.9">8 kB Flash Memory</text>
<text x="62.2" y="163.4">Reset</text>
<text x="76.9" y="165.1">256 Byte RAM</text>
<text x="76.2" y="170.6">256 Byte XRAM</text>
<text x="74.9" y="175.6">32 Bytes EEPROM</text>
<text x="76.5" y="178">(‘F708/09 Only)</text>
<text x="51.2" y="182.4">Peripheral Power</text>
<text x="78.7" y="190.9">SYSCLK</text>
<text x="65.8" y="193.4">Core Power</text>
<text x="141.2" y="201.5">P6</text>
<text x="137.2" y="206.4">P4 / P3</text>
<text x="141.2" y="210.8">P5</text>
<text x="111.4" y="238.5">VDD</text>
<text x="124.5" y="239.4">VREF</text>
<text x="143.4" y="235.4">Comparator</text>
<text x="134.1" y="245.1">VDD</text>
<text x="135.4" y="249.9">Temp Sensor</text>
</g>
<g font-size="1.6">
<text x="166.5" y="146.6">P0.0 / VREF</text>
<text x="166.5" y="148.4">P0.1 / AGND</text>
<text x="166.5" y="150.2">P0.2 / XTAL1</text>
<text x="166.5" y="152.1">P0.3 / XTAL2</text>
<text x="166.5" y="153.9">P0.4</text>
<text x="166.5" y="155.7">P0.5</text>
<text x="166.5" y="157.6">P0.6</text>
<text x="166.5" y="159.4">P0.7</text>
<text x="166.5" y="162">P1.0</text>
<text x="166.5" y="163.8">P1.1</text>
<text x="166.5" y="165.7">P1.2</text>
<text x="166.5" y="167.5">P1.3</text>
<text x="166.5" y="169.3">P1.4</text>
<text x="166.5" y="171.2">P1.5</text>
<text x="166.5" y="173">P1.6</text>
<text x="166.5" y="174.8">P1.7</text>
<text x="166.5" y="177.4">P2.0</text>
<text x="166.5" y="182.7">P2.7</text>
<text x="166.5" y="186.5">P3.0</text>
<text x="166.5" y="191.5">P3.7</text>
<text x="166.5" y="194.6">P4.0</text>
<text x="166.5" y="200.3">P4.7</text>
<text x="166.5" y="204.1">P5.0</text>
<text x="166.5" y="209.1">P5.7</text>
<text x="166.5" y="212.9">P6.0</text>
<text x="166.5" y="217.9">P6.5</text>
<text x="126.7" y="244.5">A</text>
<text x="126.6" y="246.4">M</text>
<text x="126.7" y="248.4">U</text>
<text x="126.7" y="250.3">X</text>
</g>
<g font-size="1">
<text x="152" y="231.6">+</text>
<text x="152.2" y="232.7">-</text>
</g>
</svg>
